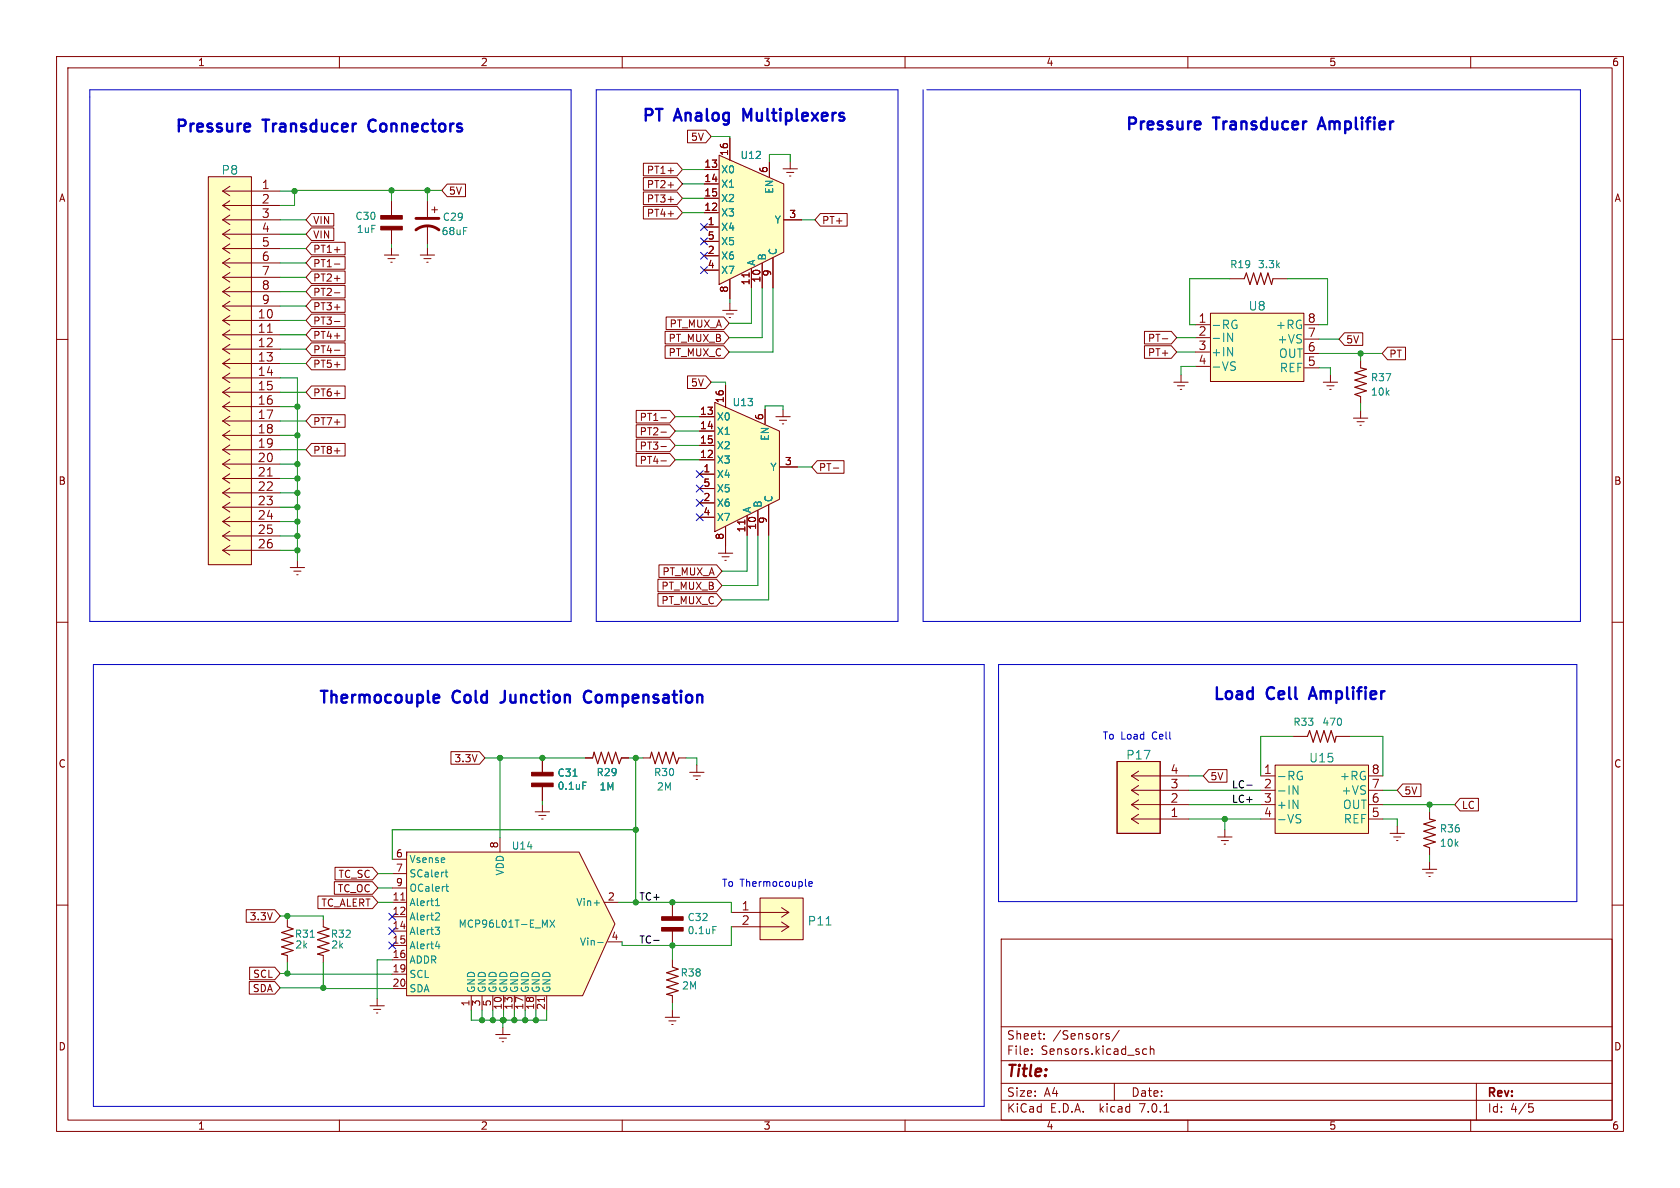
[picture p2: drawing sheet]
<svg xmlns="http://www.w3.org/2000/svg" width="297mm" height="210mm" viewBox="0 0 297 210" stroke-linecap="round" stroke-linejoin="round" font-family="sans-serif">
<g fill="none" stroke="#840000" stroke-width=".18">
<path d="M10 10h277v190h-277zM12 12h273v186h-273zM60 10v2M110 10v2M160 10v2M210 10v2M260 10v2M10 60h2M285 60h2M233.9 67.6h2.6M234.6 68.2h1.2M235.1 68.8h.2"/>
<path d="M235.2 66.3v1.3M240.5 63.8v1.2M240.5 70.1v1.3M10 110h2M285 110h2M10 160h2M118.9 159.5v2.6M134.4 158.8h7.6v7.3h-7.6zM285 160h2M118.9 164.6v2.5M129.3 163.8h10.1M129.3 161.3h10.1"/>
<path d="M138.2 163l1.2 .8M138.2 160.5l1.2 .8M139.4 163.8l-1.2 .9M139.4 161.3l-1.2 .8M177 166h108v32h-108zM60 198v2M110 198v2M160 198v2M177 194.5h108M177 191.5h108M177 187.5h108M177 181.5h108"/>
<path d="M182.4 186.3v.1M182.4 185.5v.1M184.6 183.6v.1M184.6 182.8v.1M195.7 183.2l.4 .1v.2l-.2 .2h-.3M195.7 182.7l.4 .1M197 191.5v3M197.9 182.1l-1.3 2M202.1 186.3l.2 .1 .4-.1M202.7 185.5l-.4-.1-.2 .1M203.4 185.5l.2-.1 .3 .1 .1 .9M203.4 184.9v1.5"/>
<path d="M205.8 196.6h.8M210 198v2M260 198v2M261 191.5v6.5M270.3 195.1h.7M270.4 195.7h.4l.3 .3-.2 .5-.5 .1"/>
</g>
<path d="M240.5 65l1.1 .3-2.1 .6 2.1 .6-2.1 .7 2.1 .6-2.1 .7 2.1 .6-2.1 .6 1 .4" fill="none" stroke="#840000" stroke-width=".2"/>
<path d="M134.4 158.8h7.6v7.3h-7.6z" fill="#ffffc2" stroke="#ffffc2" stroke-width=".18"/>
<path d="M126 163.8h.6M146 163.5h.9" fill="none" stroke="#008484" stroke-width=".18"/>
<g fill="#840000" stroke="#840000" stroke-width=".18">
<path d="M117 162.1h3.8v.6h-3.8z"/>
<path d="M117 164h3.8v.6h-3.8z"/>
</g>
<path d="M126.4 71.1l11.4 5.1v12.1l-11.4 5.7z" fill="#ffffc2"/>
<g fill="none" stroke="#840000" stroke-width=".18">
<path d="M36.8 31.2h7.6v68.6h-7.6zM39.4 38.9h10.1M39.4 38.9l1.2 .8M39.4 36.3h10.1M39.4 36.3l1.2 .9M39.4 33.8h10.1M39.4 33.8l1.2 .8M40.6 38l-1.2 .9M40.6 35.5l-1.2 .8M40.6 32.9l-1.2 .9M69.2 35.6v2.5M75.6 35.6v2.8"/>
<path d="M75.6 39.9v3.3M76.3 37.1h1M76.8 36.6v1M138.4 29.8h2.6M139.1 30.5h1.2M139.6 31.1h.2M139.7 28.6v1.2M39.4 59.2h10.1M39.4 59.2l1.2 .8M39.4 56.6h10.1M39.4 56.6l1.2 .9M39.4 54.1h10.1"/>
<path d="M39.4 54.1l1.2 .8M39.4 51.6h10.1M39.4 51.6l1.2 .8M39.4 49h10.1M39.4 49l1.2 .9M39.4 46.5h10.1M39.4 46.5l1.2 .8M39.4 43.9h10.1M39.4 43.9l1.2 .9M39.4 41.4h10.1M39.4 41.4l1.2 .8M40.6 58.3l-1.2 .9"/>
<path d="M40.6 55.8l-1.2 .8M40.6 53.3l-1.2 .8M40.6 50.7l-1.2 .9M40.6 48.2l-1.2 .8M40.6 45.6l-1.2 .9M40.6 43.1l-1.2 .8M40.6 40.6l-1.2 .8M67.9 45.1h2.6M68.6 45.7h1.2M69.1 46.4h.2M69.2 40.6v2.6M69.2 43.8v1.3"/>
<path d="M74.3 45.1h2.5M74.9 45.7h1.3M75.4 46.4h.3M75.6 43.8v1.3M127.8 54.9h2.5M128.4 55.5h1.3M128.9 56.1h.3M129 53.6v1.3M211.3 57.4h2.6M211.3 59.7h2.6M214 55.4h16.5v12h-16.5zM230.6 57.4h2.6"/>
<path d="M230.6 59.9h2.6M39.4 79.5h10.1M39.4 79.5l1.2 .8M39.4 77h10.1M39.4 77l1.2 .8M39.4 74.4h10.1M39.4 74.4l1.2 .9M39.4 71.9h10.1M39.4 71.9l1.2 .8M39.4 69.3h10.1M39.4 69.3l1.2 .9M39.4 66.8h10.1"/>
<path d="M39.4 66.8l1.2 .8M39.4 64.3h10.1M39.4 64.3l1.2 .8M39.4 61.7h10.1M39.4 61.7l1.2 .9M40.6 78.7l-1.2 .8M40.6 76.1l-1.2 .9M40.6 73.6l-1.2 .8M40.6 71l-1.2 .9M40.6 68.5l-1.2 .8M40.6 66l-1.2 .8M40.6 63.4l-1.2 .9"/>
<path d="M40.6 60.9l-1.2 .8M123.7 73.7h2.5M123.7 76.2h2.5M123.7 78.7h2.5M126.4 71.1l11.4 5.1v12.1l-11.4 5.7zM128.3 68.1v3.9M135.3 72.4v2.5M137.2 73.7h2.5M137.8 74.3h1.3M138.3 74.9h.3M138.4 72.4v1.3M207.5 67.6h2.6"/>
<path d="M208.2 68.2h1.2M208.7 68.8h.2M208.8 66.3v1.3M211.3 62.2h2.6M211.3 64.8h2.6M230.6 65h2.6M230.6 62.5h2.6M239.3 73.9h2.5M239.9 74.5h1.3M240.4 75.2h.3M240.5 72.6v1.3M39.4 97.3h10.1"/>
<path d="M39.4 97.3l1.2 .8M39.4 94.7h10.1M39.4 94.7l1.2 .9M39.4 92.2h10.1M39.4 92.2l1.2 .8M39.4 89.7h10.1M39.4 89.7l1.2 .8M39.4 87.1h10.1M39.4 87.1l1.2 .9M39.4 84.6h10.1M39.4 84.6l1.2 .8M39.4 82h10.1"/>
<path d="M39.4 82l1.2 .9M40.6 96.4l-1.2 .9M40.6 93.9l-1.2 .8M40.6 91.4l-1.2 .8M40.6 88.8l-1.2 .9M40.6 86.3l-1.2 .8M40.6 83.7l-1.2 .9M40.6 81.2l-1.2 .8M52.6 99.1v1.2M123.7 83.8h2.5M123.7 81.3h2.5M123.7 88.9h2.5"/>
<path d="M123.7 91.4h2.5M123.7 86.4h2.5M127 97.8h2.5M127.6 98.4h1.3M128.1 99.1h.3M128.3 93.1v4.7M131.7 91.9v.8M132.1 91.2v3.4M134 90.2v4.4M135.9 89.3v5.3M137.8 82.6h3.2M51.3 100.3h2.5"/>
<path d="M51.9 101h1.3M52.5 101.6h.2M113.7 134h1.2M120 134h1.3M121.9 136.5h2.6M122.6 137.2h1.2M123.1 137.8h.2M123.2 135.3v1.2M197.5 134.6h7.6v12.7h-7.6zM200 137.2h10.2M200 139.7h10.2M200 137.2l1.3 .8"/>
<path d="M200 139.7l1.3 .8M201.3 136.3l-1.3 .9M201.3 138.9l-1.3 .8M222.9 137.2h2.5M222.9 139.7h2.5M225.4 135.3h16.5v12h-16.5zM228.6 130.2h2.5M236.2 130.2h2.6M241.9 137.2h2.6M241.9 139.7h2.6M200 142.2h10.2M200 144.8h10.2"/>
<path d="M200 142.2l1.3 .9M200 144.8l1.3 .8M201.3 141.4l-1.3 .8M201.3 143.9l-1.3 .9M215.3 148h2.5M215.9 148.6h1.3M216.4 149.2h.3M216.5 146.7v1.3M222.9 142.2h2.5M222.9 144.8h2.5M241.9 142.2h2.6M241.9 144.8h2.6"/>
<path d="M245.7 147.3h2.6M246.4 148h1.2M246.9 148.6h.2M247 146.1v1.2M251.5 153.7h2.5M252.1 154.3h1.3M252.6 154.9h.3M252.7 143.5v1.3M252.7 149.9v1.2M252.7 152.4v1.3M50.8 162.6v1.2M50.8 168.9v1.3"/>
<path d="M117.6 179.8h2.5M118.9 169.7v1.2M118.9 176v1.3M118.9 178.6v1.2M87.6 182.9h2.6M88.3 183.5h1.2M88.8 184.2h.2M88.9 181.6v1.3M118.2 180.5h1.3M118.7 181.1h.3"/>
</g>
<path d="M114.9 134l.3-1 .6 2 .7-2 .6 2 .6-2 .7 2 .6-2 .6 2 .4-1M231.1 130.2l.4-1 .7 2 .6-2 .6 2 .7-2 .6 2 .6-2 .7 2 .2-1M252.7 144.8l1 .2-2 .7 2 .6-2 .6 2 .7-2 .6 2 .6-2 .7 1 .4M50.8 163.8l1 .4-2 .6 2 .7-2 .6 2 .7-2 .6 2 .6-2 .7 1 .2M118.9 170.9l1 .4-2 .7 2 .6-2 .6 2 .7-2 .6 2 .6-2 .7 1 .2" fill="none" stroke="#840000" stroke-width=".2"/>
<g fill="#ffffc2" stroke="#ffffc2" stroke-width=".18">
<path d="M225.4 135.3h16.5v12h-16.5z"/>
<path d="M197.5 134.6h7.6v12.7h-7.6z"/>
<path d="M36.8 31.2h7.6v68.6h-7.6z"/>
<path d="M214 55.4h16.5v12h-16.5z"/>
</g>
<path d="M217 58.9l.9 1.5v-1.5M218.4 57.5h.3v.5l-.3 .1M218.5 56.6l.1 .1M218.1 64.7l.3 .3-.1 .3-.2 .2M218.2 64h.2M228.6 138.9l.9 1.5v-1.5M230 137.2h.2v.5l-.2 .2M230 136.4h.2M229.7 144.8l.3 .2-.1 .3-.2 .2M229.7 144h.3" fill="none" stroke="#008484" stroke-width=".18"/>
<path d="M197.5 147.3h7.6" fill="none" stroke="#ffffc2" stroke-width=".18"/>
<path d="M73.5 38.6h4.1M73.5 40.6a3.3 3.3 0 0 1 4.1 0" fill="none" stroke="#840000" stroke-width=".51"/>
<g fill="#840000" stroke="#840000" stroke-width=".18">
<path d="M67.3 38.1h3.8v.6h-3.8z"/>
<path d="M67.3 40h3.8v.6h-3.8z"/>
</g>
<path d="M127.1 27.4l11.5 5.1v12.1l-11.5 5.7z" fill="#ffffc2"/>
<g fill="none" stroke="#840000" stroke-width=".18">
<path d="M124.5 37.6h2.5M124.5 30h2.5M124.5 32.5h2.5M124.5 35.1h2.5M127.1 27.4l11.5 5.1v12.1l-11.5 5.7zM129 24.4v3.9M136 28.7v2.5M138.6 38.9h3.1M124.5 40.1h2.5M124.5 45.2h2.5M124.5 47.8h2.5M124.5 42.7h2.5"/>
<path d="M129 49.4v3.4M132.4 48.2v.8M132.8 47.5v3.4M134.7 46.6v4.3M136.7 45.6v5.3M217.4 49.3h2.6M225 49.3h2.6M95.9 134v2.5M95.9 139.1v2.5M94.6 143.5h2.6M95.2 144.1h1.3M95.8 144.8h.2"/>
<path d="M95.9 142.2v1.3M57.1 162.6v1.2M57.1 168.9v1.3"/>
</g>
<g fill="#840000" stroke="#840000" stroke-width=".18">
<path d="M94 136.5h3.8v.7h-3.8z"/>
<path d="M94 138.4h3.8v.7h-3.8z"/>
</g>
<path d="M103 138.3h.7" fill="none" stroke="#008484" stroke-width=".18"/>
<path d="M220 49.3l.3-1 .7 2 .6-2 .6 2 .7-2 .6 2 .7-2 .6 2 .2-1M57.1 163.8l1.1 .4-2.1 .6 2.1 .7-2.1 .6 2.1 .7-2.1 .6 2.1 .6-2.1 .7 1 .2" fill="none" stroke="#840000" stroke-width=".2"/>
<path d="M71.9 150.6h30.5l6.3 12.7-5.7 12.7h-31.1z" fill="#ffffc2"/>
<g fill="none" stroke="#840000" stroke-width=".18">
<path d="M55.1 37.8h3.9v2.2h-3.9l-1-1.1zM79.1 32.5h3.2v2.3h-3.2l-1-1.1zM113.7 28.9h6l.9 1.1-.9 1.1h-6zM113.7 31.4h6l.9 1.1-.9 1.1h-6zM113.7 36.5h6l.9 1.1-.9 1.1h-6zM113.7 33.9h6l.9 1.2-.9 1.1h-6zM118.1 30.2h1M118.1 32.7h1M118.1 37.8h1M118.1 35.2h1M121.5 23h3.3l.9 1.1-.9 1.1h-3.3zM124.5 37.6h2.5"/>
<path d="M124.5 30h2.5M124.5 32.5h2.5M124.5 35.1h2.5M129 24.4v3.9M136 28.7v2.5M138.6 38.9h3.1M145 37.8h4.8v2.2h-4.8l-.9-1.1zM55.1 42.8h5.9v2.3h-5.9l-1-1.2zM55.1 45.4h5.9v2.2h-5.9l-1-1.1zM55.1 40.3h3.9v2.2h-3.9l-1-1.1zM55.1 55.5h5.9v2.3h-5.9l-1-1.2zM55.1 58.1h5.9v2.2h-5.9l-1-1.1z"/>
<path d="M55.1 47.9h5.9v2.2h-5.9l-1-1.1zM55.1 50.5h5.9v2.2h-5.9l-1-1.1zM55.1 53h5.9v2.2h-5.9l-1-1.1zM59.1 46.7h1M59.1 56.8h1M59.1 51.8h1M117.6 58.6h10.4l.9 1.1-.9 1.1h-10.4zM117.8 56h10.2l.9 1.2-.9 1.1h-10.2zM124.5 40.1h2.5M124.5 45.2h2.5M124.5 47.8h2.5M124.5 42.7h2.5"/>
<path d="M129 49.4v3.4M132.4 48.2v.8M132.8 47.5v3.4M134.7 46.6v4.3M136.7 45.6v5.3M202.3 58.6h4.8l.9 1.1-.9 1.1h-4.8zM205.5 59.9h1M237.7 58.8h3.2v2.3h-3.2l-1-1.2zM55.1 63.2h5.9v2.2h-5.9l-1-1.1zM55.1 78.4h5.9v2.2h-5.9l-1-1.1zM55.1 68.2h5.9v2.3h-5.9l-1-1.2zM55.1 73.3h5.9v2.2h-5.9l-1-1.1z"/>
<path d="M55.1 60.6h5.9v2.2h-5.9l-1-1.1zM59.1 61.9h1M112.5 72.5h5.9l1 1.2-1 1.1h-5.9zM112.5 75.1h5.9l1 1.1-1 1.1h-5.9zM112.5 77.6h5.9l1 1.1-1 1.2h-5.9zM116.8 73.9h1M116.8 76.4h1M116.8 78.9h1M117.6 61.1h10.4l.9 1.1-.9 1.1h-10.4zM121.5 66.5h3.3l.9 1.1-.9 1.1h-3.3zM123.7 73.7h2.5M123.7 76.2h2.5"/>
<path d="M123.7 78.7h2.5M128.3 68.1v3.9M135.3 72.4v2.5M202.3 61.1h4.8l.9 1.1-.9 1.1h-4.8zM245.3 61.4h3.2v2.2h-3.2l-1-1.1zM112.5 80.2h5.9l1 1.1-1 1.1h-5.9zM116.5 99.9h10.2l.9 1.1-.9 1.1h-10.2zM116.8 81.5h1M123.7 83.8h2.5M123.7 81.3h2.5M123.7 88.9h2.5M123.7 91.4h2.5"/>
<path d="M123.7 86.4h2.5M128.3 93.1v3.4M131.7 91.9v.8M132.1 91.2v3.4M134 90.2v4.4M135.9 89.3v5.3M137.8 82.6h3.2M144.5 81.4h4.7v2.3h-4.7l-1-1.1zM147.3 82.7h1M116.3 102.4h10.4l.9 1.1-.9 1.1h-10.4zM116.3 104.9h10.4l.9 1.1-.9 1.2h-10.4zM79.7 132.9h5.1l.9 1.1-.9 1.1h-5.1z"/>
<path d="M95.9 134v2.5M95.9 139.1v2.5M103.5 134h1.3M109.9 134h1.2M213.7 136h3.2v2.3h-3.2l-1-1.1zM248 138.6h3.2v2.2h-3.2l-1-1.1zM56.2 158.4h9.6l1 1.1-1 1.1h-9.6zM59.1 155.9h6.7l1 1.1-1 1.1h-6.7zM59.2 153.3h6.6l1 1.1-1 1.1h-6.6zM69.3 159.5h2.6M69.3 151.9h2.6M69.3 154.4h2.6"/>
<path d="M69.3 157h2.6M70.9 159.1h.7M71.9 150.6v25.4h31.1l5.7-12.7-6.3-12.7h-30.5v.7M88.4 148.1v2.5M106.8 159.5h2.5M258.1 141.1h3.3v2.3h-3.3l-.9-1.2zM43.5 160.8h5.1l.9 1.1-.9 1.1h-5.1zM44.1 173.5h4.5l.9 1.1-.9 1.1h-4.5zM44.1 171h4.5l.9 1.1-.9 1.1h-4.5zM65.4 177.8h2.5M66 178.4h1.3M66.5 179.1h.3"/>
<path d="M66.7 176.5v1.3M69.3 162.1h2.6M69.3 164.6h2.6M69.3 167.1h2.6M69.3 169.7h2.6M69.3 172.2h2.6M69.3 174.8h2.6M83.3 176v2.6M85.2 176v2.6M87.1 176v2.6M89 176v2.6M90.9 176v2.6"/>
<path d="M92.8 176v2.6M94.7 176v2.6M96.2 176.3v.7M96.6 176v2.6M107.4 166.5h2.6"/>
</g>
<g fill="none" stroke="#008484" stroke-width=".18">
<path d="M103 138.3h.7M77.2 159l.1-.2v1.3M78.7 154.2h.5M78.8 156.7h.5M78.9 154.8l.3 .2M79 157.5l.3 .1M105 159.6h1M76.9 163.9h.8l-.4 .5M77 160.1h.7M77 167.3h.8M77.5 161.4l.2 .2v.3l-.8 .7h.8M77.5 164.4l.2 .2v.3l-.2 .3"/>
<path d="M77.6 166.9v.8M97.2 162.6l.9 1.3M98.1 162.6l-.9 1.3M105.7 166.6h.9"/>
</g>
<path d="M104.8 134l.2-1 .7 2 .6-2 .6 2 .7-2 .6 2 .6-2 .7 2 .4-1" fill="none" stroke="#840000" stroke-width=".2"/>
<path d="M220.4 138.8h1M115.6 166.2h.9" fill="none" stroke="#000" stroke-width=".18"/>
<path d="M233.7 20.8l-.7 2.1M77.3 122.8l.2 .1 .1 .4-1 .2M77.5 124.1l-.2 .1M88.5 124.2h.1M103.9 122.1a1.12 1.12 0 0 0-.7 1.1 1.12 1.12 0 0 0 .7 1M232.1 121.5l-.7 2.1" fill="none" stroke="#0000c2" stroke-width=".42"/>
<path d="M15.9 15.9h85.1v94h-85.1zM105.4 15.9h53.3v94h-53.3zM163.2 15.9v94h116.2v-94h-115.6M16.5 117.5h157.5v78.1h-157.5zM176.5 117.5h102.3v41.9h-102.3zM143 156.3l.6-.2-.1-.2-.3-.1-.2 .2 .1 .6h.4" fill="none" stroke="#0000c2" stroke-width=".18"/>
<g fill="none" stroke="#008400" stroke-width=".18">
<path d="M49.5 33.8h2.6M49.5 38.9h4.6M69.2 33.7v1.9M75.6 33.7v1.9M78.1 33.7h-26v2.6h-2.6M120.6 30h3.9M120.6 37.6h3.9M120.6 35.1h3.9M120.6 32.5h3.9M125.7 24.1h3.3v.3M139.7 28.6v-1.3h-3.7v1.4M141.7 38.9h2.4"/>
<path d="M49.5 56.6h4.6M49.5 59.2h4.6M49.5 54.1h4.6M49.5 41.4h4.6M49.5 43.9h4.6M49.5 51.6h4.6M49.5 49h4.6M49.5 46.5h4.6M69.2 43.2v.6M75.6 43.2v.6M129 52.8v.8M132.8 50.9v6.3h-3.9"/>
<path d="M134.7 50.9v8.8h-5.8M136.7 50.9v11.3h-7.8M208 59.7h3.3M217.4 49.3h-7.1v8.1h1M227.6 49.3h7.1v8.1h-1.5M233.2 59.9h3.5M49.5 66.8h3.1v32.3M49.5 61.7h4.6M49.5 74.4h4.6M49.5 77h3.1M49.5 79.5h4.6M49.5 71.9h3.1"/>
<path d="M49.5 64.3h4.6M49.5 69.3h4.6M119.4 76.2h4.3M119.4 73.7h4.3M119.4 78.7h4.3M125.7 67.6h2.6v.5M135.3 72.4v-.6h3.1v.6M208 62.2h3.3M211.3 64.8h-2.5v1.5M233.2 65h2v1.3M233.2 62.5h11.1M240.5 62.5v1.3"/>
<path d="M240.5 71.4v1.2M49.5 84.6h3.1M49.5 82h3.1M49.5 97.3h3.1M49.5 94.7h3.1M49.5 87.1h3.1M49.5 89.7h3.1M49.5 92.2h3.1M119.4 81.3h4.3M132.1 94.6v6.4h-4.5M134 94.6v8.9h-6.4M135.9 94.6v11.4h-8.3"/>
<path d="M141 82.6h2.5M85.7 134h17.8M88.4 134v14.1M111.1 134h2.6M112.4 134v25.5M121.3 134h1.9v1.3M210.2 139.7h12.7M210.2 137.2h2.5M228.6 130.2h-5.7v7M238.8 130.2h5.7v7M244.5 139.7h2.5M66.8 159.5h2.5"/>
<path d="M66.8 154.4h2.5M66.8 157h2.5M95.9 141.6v.6M109.3 159.5h20v1.8M112.4 146.7h-43.1v5.2M210.2 144.8h12.7M210.2 142.2h12.7M216.5 144.8v1.9M244.5 144.8h2.5v1.3M244.5 142.2h12.7M252.7 142.2v1.3M252.7 151.1v1.3"/>
<path d="M49.5 161.9h7.6v.7M49.5 174.6h7.6M49.5 172.1h1.3M50.8 170.2v2h18.5M50.8 161.9v.7M57.1 170.2v4.6h12.2M69.3 169.7h-2.6v6.8M83.3 178.6v1.7h13.3v-1.7M85.2 178.6v1.7M87.1 178.6v1.7M89 178.6v1.7M90.9 178.6v1.7"/>
<path d="M92.8 178.6v1.7M94.7 178.6v1.7M118.9 167.1v2.6M118.9 177.3v1.3M129.3 163.8v3.3h-19.3v-.6M88.9 180.3v1.3"/>
</g>
<g fill="none" stroke="#000084" stroke-width=".18">
<path d="M123.9 39.5l1.2 1.2M125.1 39.5l-1.2 1.2M123.9 47.1l1.2 1.3M123.9 44.6l1.2 1.2M123.9 42.1l1.2 1.2M125.1 47.1l-1.2 1.3M125.1 44.6l-1.2 1.2M125.1 42.1l-1.2 1.2M123.1 85.8l1.2 1.2M123.1 83.2l1.2 1.2M123.1 88.3l1.2 1.2M123.1 90.8l1.2 1.2"/>
<path d="M124.3 85.8l-1.2 1.2M124.3 83.2l-1.2 1.2M124.3 88.3l-1.2 1.2M124.3 90.8l-1.2 1.2M68.7 161.4l1.3 1.3M68.7 164l1.3 1.2M68.7 166.5l1.3 1.2M70 161.4l-1.3 1.3M70 164l-1.3 1.2M70 166.5l-1.3 1.2"/>
</g>
<g fill="#008400" stroke="#008400" stroke-width=".18">
<circle cx="52.1" cy="33.8" r=".46"/>
<circle cx="75.6" cy="33.7" r=".46"/>
<circle cx="69.2" cy="33.7" r=".46"/>
<circle cx="52.6" cy="71.9" r=".46"/>
<circle cx="52.6" cy="77" r=".46"/>
<circle cx="52.6" cy="84.6" r=".46"/>
<circle cx="52.6" cy="82" r=".46"/>
<circle cx="52.6" cy="97.3" r=".46"/>
<circle cx="52.6" cy="92.2" r=".46"/>
<circle cx="52.6" cy="94.7" r=".46"/>
<circle cx="52.6" cy="87.1" r=".46"/>
<circle cx="52.6" cy="89.7" r=".46"/>
<circle cx="90.9" cy="180.3" r=".46"/>
<circle cx="92.8" cy="180.3" r=".46"/>
<circle cx="112.4" cy="159.5" r=".46"/>
<circle cx="94.7" cy="180.3" r=".46"/>
<circle cx="118.9" cy="167.1" r=".46"/>
<circle cx="89" cy="180.3" r=".46"/>
<circle cx="88.9" cy="180.3" r=".46"/>
<circle cx="85.2" cy="180.3" r=".46"/>
<circle cx="87.1" cy="180.3" r=".46"/>
<circle cx="50.8" cy="161.9" r=".46"/>
<circle cx="240.5" cy="62.5" r=".46"/>
<circle cx="57.1" cy="174.6" r=".46"/>
<circle cx="50.8" cy="172.1" r=".46"/>
<circle cx="252.7" cy="142.2" r=".46"/>
<circle cx="216.5" cy="144.8" r=".46"/>
<circle cx="118.9" cy="159.5" r=".46"/>
<circle cx="112.4" cy="146.7" r=".46"/>
<circle cx="88.4" cy="134" r=".46"/>
<circle cx="95.9" cy="134" r=".46"/>
<circle cx="112.4" cy="134" r=".46"/>
</g>
<g font-size="2.9" fill="#0000c2">
<text x="31.1" y="23.5">Pressure</text>
<text x="46.8" y="23.5">Transducer</text>
<text x="66" y="23.5">Connectors</text>
<text x="113.7" y="21.6">PT</text>
<text x="119.5" y="21.6">Analog</text>
<text x="132.2" y="21.6">Multiplexers</text>
<text x="199.1" y="23.1">Pressure</text>
<text x="214.8" y="23.1">Transducer</text>
<text x="234" y="23.1">Amplifier</text>
<text x="56.5" y="124.5">Thermocouple</text>
<text x="80.2" y="124.5">Cold</text>
<text x="89.4" y="124.5">Junction</text>
<text x="104.7" y="124.5">Compensation</text>
<text x="214.6" y="123.8">Load</text>
<text x="224.2" y="123.8">Cell</text>
<text x="232.4" y="123.8">Amplifier</text>
</g>
<text font-size="2.8" fill="#840000" x="178" y="190.8">Title:</text>
<g font-size="2.1" fill="#008484">
<text x="39.1" y="31">P8</text>
<text x="214.1" y="58.3">-RG</text>
<text x="220.7" y="55.1">U8</text>
<text x="225.4" y="58.3">+RG</text>
<text x="214.1" y="60.6">-IN</text>
<text x="214.1" y="63.2">+IN</text>
<text x="214.1" y="65.7">-VS</text>
<text x="225.7" y="60.9">+VS</text>
<text x="226" y="63.4">OUT</text>
<text x="226.2" y="66">REF</text>
<text x="199" y="134.4">P17</text>
<text x="231.4" y="134.9">U15</text>
<text x="225.7" y="138.1">-RG</text>
<text x="225.7" y="140.6">-IN</text>
<text x="225.7" y="143.2">+IN</text>
<text x="236.7" y="138.1">+RG</text>
<text x="237" y="140.6">+VS</text>
<text x="237.3" y="143.2">OUT</text>
<text x="225.7" y="145.7">-VS</text>
<text x="237.5" y="145.7">REF</text>
<text x="142.7" y="163.8">P11</text>
</g>
<g font-size="2.1" fill="#840000">
<text x="46.2" y="33.5">1</text>
<text x="46.2" y="36.1">2</text>
<text x="46.2" y="38.6">3</text>
<text x="46.2" y="41.1">4</text>
<text x="46.2" y="43.7">5</text>
<text x="46.2" y="46.2">6</text>
<text x="46.2" y="48.8">7</text>
<text x="46.2" y="51.3">8</text>
<text x="46.2" y="53.8">9</text>
<text x="45.5" y="56.4">10</text>
<text x="45.5" y="58.9">11</text>
<text x="211.8" y="57.2">1</text>
<text x="211.8" y="59.4">2</text>
<text x="231.1" y="59.7">7</text>
<text x="231.1" y="57.2">8</text>
<text x="45.5" y="61.5">12</text>
<text x="45.5" y="64">13</text>
<text x="211.8" y="62">3</text>
<text x="211.8" y="64.5">4</text>
<text x="231.1" y="64.8">5</text>
<text x="231.1" y="62.2">6</text>
<text x="45.5" y="66.5">14</text>
<text x="45.5" y="69.1">15</text>
<text x="45.5" y="71.6">16</text>
<text x="45.5" y="74.2">17</text>
<text x="45.5" y="76.7">18</text>
<text x="45.5" y="79.2">19</text>
<text x="45.5" y="81.8">20</text>
<text x="45.5" y="84.3">21</text>
<text x="45.5" y="86.9">22</text>
<text x="45.5" y="89.4">23</text>
<text x="45.5" y="91.9">24</text>
<text x="45.5" y="94.5">25</text>
<text x="45.5" y="97">26</text>
<text x="206.9" y="136.9">4</text>
<text x="223.4" y="136.9">1</text>
<text x="242.5" y="136.9">8</text>
<text x="206.9" y="142">2</text>
<text x="206.9" y="139.4">3</text>
<text x="223.4" y="139.4">2</text>
<text x="223.4" y="142">3</text>
<text x="242.5" y="142">6</text>
<text x="242.5" y="139.4">7</text>
<text x="206.9" y="144.5">1</text>
<text x="223.4" y="144.5">4</text>
<text x="242.5" y="144.5">5</text>
<text x="131.1" y="161">1</text>
<text x="131.1" y="163.6">2</text>
<text x="178" y="183.9">Sheet:</text>
<text x="186.2" y="183.9">/Sensors/</text>
<text x="178" y="186.6">File:</text>
<text x="184" y="186.6">Sensors.kicad_sch</text>
<text x="178" y="196.8">KiCad</text>
<text x="178" y="194">Size:</text>
<text x="184.6" y="194">A4</text>
<text x="185.7" y="196.8">E.D.A.</text>
<text x="194.4" y="196.8">kicad</text>
<text x="200" y="194">Date:</text>
<text x="201.5" y="196.8">7.0.1</text>
<text x="263" y="194.2">Rev:</text>
<text x="263" y="196.8">Id:</text>
<text x="267" y="196.8">4/5</text>
</g>
<g font-size="1.8" fill="#840000">
<text x="35" y="11.8">1</text>
<text x="85" y="11.8">2</text>
<text x="135" y="11.8">3</text>
<text x="185" y="11.8">4</text>
<text x="235" y="11.8">5</text>
<text x="285" y="11.8">6</text>
<text x="122" y="25">5V</text>
<text x="124.5" y="29.7">13</text>
<text x="128.8" y="27.6" transform="rotate(-90 128.8 27.6)">16</text>
<text x="10.4" y="35.8">A</text>
<text x="79.4" y="34.6">5V</text>
<text x="114.2" y="30.9">PT1+</text>
<text x="114.2" y="33.4">PT2+</text>
<text x="114.2" y="36">PT3+</text>
<text x="124.5" y="32.3">14</text>
<text x="124.5" y="34.8">15</text>
<text x="135.8" y="30.6" transform="rotate(-90 135.8 30.6)">6</text>
<text x="285.4" y="35.8">A</text>
<text x="55.4" y="39.8">VIN</text>
<text x="114.2" y="38.5">PT4+</text>
<text x="124.5" y="37.3">12</text>
<text x="125.1" y="39.9">1</text>
<text x="139.5" y="38.6">3</text>
<text x="145.3" y="39.8">PT+</text>
<text x="55.4" y="44.9">PT1+</text>
<text x="55.4" y="47.4">PT1-</text>
<text x="55.4" y="42.3">VIN</text>
<text x="125.1" y="45">2</text>
<text x="125.1" y="47.5">4</text>
<text x="125.1" y="42.4">5</text>
<text x="55.4" y="49.9">PT2+</text>
<text x="55.4" y="52.5">PT2-</text>
<text x="128.8" y="51.8" transform="rotate(-90 128.8 51.8)">8</text>
<text x="132.6" y="50.5" transform="rotate(-90 132.6 50.5)">11</text>
<text x="134.5" y="50" transform="rotate(-90 134.5 50)">10</text>
<text x="136.4" y="48.9" transform="rotate(-90 136.4 48.9)">9</text>
<text x="55.4" y="57.6">PT3-</text>
<text x="55.4" y="55">PT3+</text>
<text x="118.3" y="58.1">PT_MUX_A</text>
<text x="55.4" y="65.2">PT5+</text>
<text x="55.4" y="62.6">PT4-</text>
<text x="55.4" y="60.1">PT4+</text>
<text x="118.1" y="60.6">PT_MUX_B</text>
<text x="118.1" y="63.1">PT_MUX_C</text>
<text x="202.8" y="63.1">PT+</text>
<text x="202.8" y="60.6">PT-</text>
<text x="238" y="60.9">5V</text>
<text x="245.6" y="63.4">PT</text>
<text x="55.4" y="70.3">PT6+</text>
<text x="122" y="68.5">5V</text>
<text x="128" y="71.3" transform="rotate(-90 128 71.3)">16</text>
<text x="55.4" y="75.3">PT7+</text>
<text x="113" y="74.6">PT1-</text>
<text x="113" y="77.1">PT2-</text>
<text x="123.7" y="73.4">13</text>
<text x="123.7" y="75.9">14</text>
<text x="135" y="74.3" transform="rotate(-90 135 74.3)">6</text>
<text x="55.4" y="80.4">PT8+</text>
<text x="113" y="79.7">PT3-</text>
<text x="113" y="82.2">PT4-</text>
<text x="123.7" y="81">12</text>
<text x="123.7" y="78.5">15</text>
<text x="124.3" y="83.6">1</text>
<text x="138.7" y="82.3">3</text>
<text x="144.8" y="83.5">PT-</text>
<text x="10.3" y="85.8">B</text>
<text x="124.3" y="88.6">2</text>
<text x="124.3" y="86.1">5</text>
<text x="285.3" y="85.8">B</text>
<text x="124.3" y="91.2">4</text>
<text x="128" y="95.5" transform="rotate(-90 128 95.5)">8</text>
<text x="131.8" y="94.2" transform="rotate(-90 131.8 94.2)">11</text>
<text x="133.7" y="93.7" transform="rotate(-90 133.7 93.7)">10</text>
<text x="135.6" y="92.6" transform="rotate(-90 135.6 92.6)">9</text>
<text x="117" y="101.9">PT_MUX_A</text>
<text x="116.8" y="104.4">PT_MUX_B</text>
<text x="116.8" y="107">PT_MUX_C</text>
<text x="10.3" y="135.8">C</text>
<text x="80.2" y="134.9">3.3V</text>
<text x="285.3" y="135.8">C</text>
<text x="214" y="138.1">5V</text>
<text x="248.3" y="140.6">5V</text>
<text x="258.4" y="143.2">LC</text>
<text x="59.7" y="155.3">TC_SC</text>
<text x="69.9" y="151.6">6</text>
<text x="69.9" y="154.2">7</text>
<text x="88.1" y="150" transform="rotate(-90 88.1 150)">8</text>
<text x="56.7" y="160.4">TC_ALERT</text>
<text x="59.6" y="157.9">TC_OC</text>
<text x="69.3" y="159.3">11</text>
<text x="69.3" y="161.8">12</text>
<text x="69.9" y="156.7">9</text>
<text x="107.4" y="159.3">2</text>
<text x="44" y="162.8">3.3V</text>
<text x="69.3" y="164.3">14</text>
<text x="69.3" y="166.9">15</text>
<text x="108" y="166.2">4</text>
<text x="44.6" y="173">SCL</text>
<text x="69.3" y="169.4">16</text>
<text x="69.3" y="172">19</text>
<text x="44.6" y="175.5">SDA</text>
<text x="69.3" y="174.5">20</text>
<text x="83.1" y="178" transform="rotate(-90 83.1 178)">1</text>
<text x="85" y="178" transform="rotate(-90 85 178)">3</text>
<text x="86.9" y="178" transform="rotate(-90 86.9 178)">5</text>
<text x="88.8" y="178.6" transform="rotate(-90 88.8 178.6)">10</text>
<text x="90.7" y="178.6" transform="rotate(-90 90.7 178.6)">13</text>
<text x="92.6" y="178.6" transform="rotate(-90 92.6 178.6)">17</text>
<text x="94.5" y="178.6" transform="rotate(-90 94.5 178.6)">18</text>
<text x="96.4" y="178.6" transform="rotate(-90 96.4 178.6)">21</text>
<text x="10.3" y="185.8">D</text>
<text x="285.3" y="185.8">D</text>
<text x="35" y="199.8">1</text>
<text x="85" y="199.8">2</text>
<text x="135" y="199.8">3</text>
<text x="185" y="199.8">4</text>
<text x="235" y="199.8">5</text>
<text x="285" y="199.8">6</text>
</g>
<g font-size="1.8" fill="#008484">
<text x="130.9" y="28.3">U12</text>
<text x="127.5" y="30.8">X0</text>
<text x="127.5" y="33.3">X1</text>
<text x="127.5" y="35.9">X2</text>
<text x="136.8" y="34.4" transform="rotate(-90 136.8 34.4)">EN</text>
<text x="62.8" y="39">C30</text>
<text x="63" y="41.3">1uF</text>
<text x="78" y="41.7">68uF</text>
<text x="78.2" y="39.2">C29</text>
<text x="127.5" y="41">X4</text>
<text x="127.5" y="38.4">X3</text>
<text x="136.8" y="39.7">Y</text>
<text x="127.5" y="46">X6</text>
<text x="127.5" y="43.5">X5</text>
<text x="133.7" y="47" transform="rotate(-90 133.7 47)">A</text>
<text x="135.6" y="46.1" transform="rotate(-90 135.6 46.1)">B</text>
<text x="137.5" y="45.1" transform="rotate(-90 137.5 45.1)">C</text>
<text x="217.4" y="47.6">R19</text>
<text x="222.3" y="47.6">3.3k</text>
<text x="127.5" y="48.6">X7</text>
<text x="129.5" y="71.9">U13</text>
<text x="242.3" y="67.6">R37</text>
<text x="242.3" y="70.1">10k</text>
<text x="126.7" y="74.5">X0</text>
<text x="126.7" y="77">X1</text>
<text x="126.7" y="82.1">X3</text>
<text x="126.7" y="79.6">X2</text>
<text x="136.1" y="83.4">Y</text>
<text x="136.1" y="78" transform="rotate(-90 136.1 78)">EN</text>
<text x="126.7" y="84.6">X4</text>
<text x="126.7" y="89.7">X6</text>
<text x="126.7" y="87.2">X5</text>
<text x="134.8" y="89.7" transform="rotate(-90 134.8 89.7)">B</text>
<text x="136.7" y="88.8" transform="rotate(-90 136.7 88.8)">C</text>
<text x="126.7" y="92.3">X7</text>
<text x="132.9" y="90.7" transform="rotate(-90 132.9 90.7)">A</text>
<text x="228.6" y="128.5">R33</text>
<text x="233.7" y="128.5">470</text>
<text x="98.5" y="137.5">C31</text>
<text x="105.4" y="137.4">R29</text>
<text x="115.6" y="137.4">R30</text>
<text x="98.5" y="139.8">0.1uF</text>
<text x="105.9" y="139.9">1M</text>
<text x="116.1" y="139.9">2M</text>
<text x="254.5" y="147.3">R36</text>
<text x="254.5" y="149.8">10k</text>
<text x="72.4" y="152.7">Vsense</text>
<text x="72.4" y="155.3">SCalert</text>
<text x="89.2" y="154.9" transform="rotate(-90 89.2 154.9)">VDD</text>
<text x="90.4" y="150.3">U14</text>
<text x="72.4" y="160.3">Alert1</text>
<text x="72.4" y="157.8">OCalert</text>
<text x="101.8" y="160.3">Vin+</text>
<text x="52.1" y="165.9">R31</text>
<text x="52.2" y="167.8">2k</text>
<text x="58.4" y="165.9">R32</text>
<text x="58.5" y="167.8">2k</text>
<text x="72.4" y="162.9">Alert2</text>
<text x="72.4" y="165.4">Alert3</text>
<text x="72.4" y="168">Alert4</text>
<text x="81" y="164.1">MCP96L01T-E_MX</text>
<text x="102.4" y="167.3">Vin-</text>
<text x="121.5" y="163">C32</text>
<text x="121.5" y="165.3">0.1uF</text>
<text x="72.4" y="170.5">ADDR</text>
<text x="72.4" y="173">SCL</text>
<text x="120.3" y="172.8">R38</text>
<text x="72.4" y="175.6">SDA</text>
<text x="84.1" y="175.5" transform="rotate(-90 84.1 175.5)">GND</text>
<text x="86" y="175.5" transform="rotate(-90 86 175.5)">GND</text>
<text x="87.9" y="175.5" transform="rotate(-90 87.9 175.5)">GND</text>
<text x="89.9" y="175.5" transform="rotate(-90 89.9 175.5)">GND</text>
<text x="91.8" y="175.5" transform="rotate(-90 91.8 175.5)">GND</text>
<text x="93.7" y="175.5" transform="rotate(-90 93.7 175.5)">GND</text>
<text x="95.6" y="175.5" transform="rotate(-90 95.6 175.5)">GND</text>
<text x="97.5" y="175.5" transform="rotate(-90 97.5 175.5)">GND</text>
<text x="120.5" y="175.1">2M</text>
</g>
<g font-size="1.8" fill="#0000c2">
<text x="194.9" y="130.8">To Load</text>
<text x="203.7" y="130.8">Cell</text>
<text x="127.6" y="156.8">To Thermocouple</text>
</g>
<g font-size="1.8">
<text x="217.8" y="139.4">LC-</text>
<text x="217.8" y="142">LC+</text>
<text x="113" y="159.3">TC+</text>
<text x="113" y="166.9">TC-</text>
</g>
</svg>
